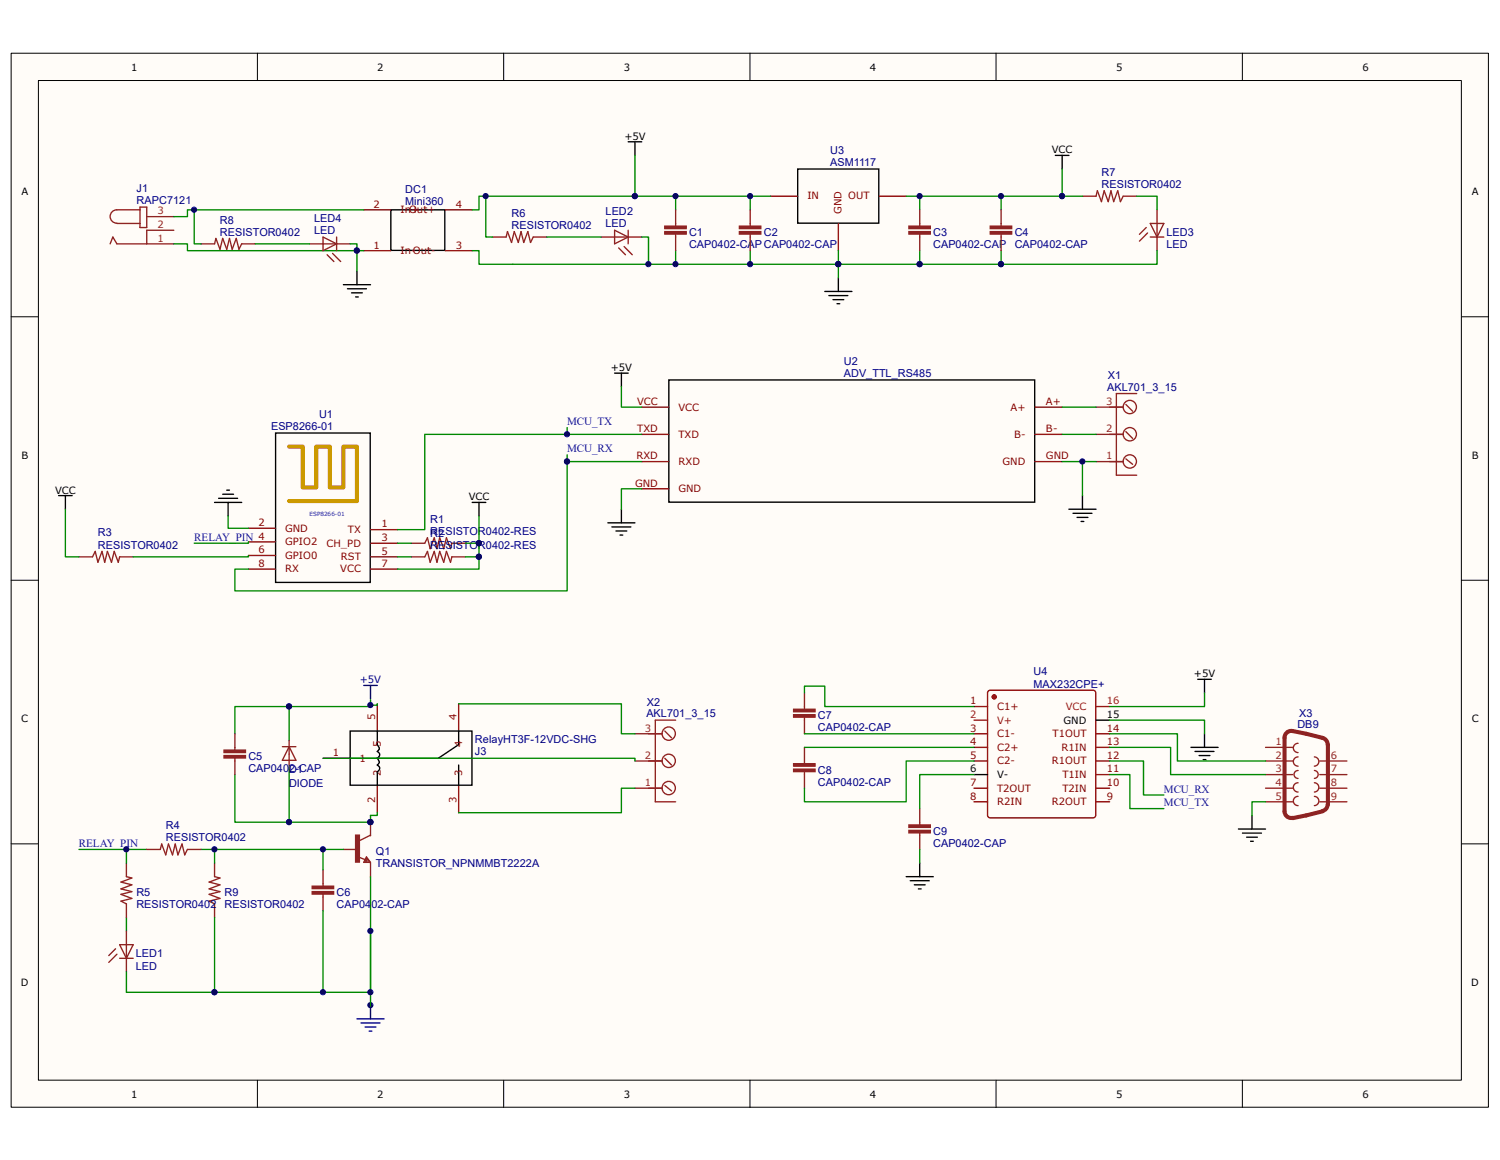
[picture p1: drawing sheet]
<svg xmlns="http://www.w3.org/2000/svg" width="279mm" height="216mm" viewBox="0 0 279 216" stroke-linecap="round" stroke-linejoin="round" font-family="sans-serif">
<path d="M2.1 9.9h275.1v196.2h-275.1z" fill="#fffcf8"/>
<path d="M2.1 9.9h275.1v196.2h-275.1z" fill="none" stroke="#000" stroke-width=".19"/>
<path d="M7.2 15h265v186h-265z" fill="#fffcf8"/>
<g fill="none" stroke="#000" stroke-width=".19">
<path d="M7.2 15h265v186h-265zM47.9 9.9v5.1M93.8 9.9v5.1M139.7 9.9v5.1M185.5 9.9v5.1M231.4 9.9v5.1M2.1 59h5M272.2 59h5.1M2.1 108h5M272.2 108h5.1M2.1 157.1h5M272.2 157.1h5.1"/>
<path d="M47.9 201.1v5M93.8 201.1v5M139.7 201.1v5M185.5 201.1v5M231.4 201.1v5"/>
</g>
<g fill="none" stroke="#000" stroke-width=".25">
<path d="M72.8 39.1h10.1v7.5h-10.1zM117 26.4h2.5M118.3 26.4v2.5M148.6 31.5h15.1v10h-15.1zM196.6 28.9h2.5M197.8 28.9v2.6M64 53h5M64.7 53.7h3.6M65.5 54.5h2M66.2 55.3h.5M66.5 50.5v2.5M153.6 54.3h5.1"/>
<path d="M154.4 55h3.5M155.1 55.8h2.1M155.9 56.5h.5M156.2 51.7v2.6M114.5 69.4h2.5M115.7 69.4v2.6M124.6 70.7h68.1v22.8h-68.1zM10.9 92.2h2.5M12.2 92.2v2.6M40 93.5h5M40.7 92.7h3.6M41.5 92h2"/>
<path d="M42.2 91.2h.5M42.5 93.5v2.5M51.3 80.6h17.7v27.8h-17.7zM88 93.5h2.5M89.2 93.5v2.5M113.2 97.3h5.1M114 98.1h3.5M114.7 98.8h2.1M115.5 99.6h.5M115.7 94.8v2.5M199.1 94.8h5.1M199.9 95.5h3.5"/>
<path d="M200.6 96.3h2M201.4 97.1h.5M201.6 92.2v2.6M65.2 136.1h22.7v10h-22.7zM70.3 136.1v2.5l.3 .6v.3a.3 .3 0 0 0-.3 .3 .3 .3 0 0 0 .3 .3 .68 .68 0 0 1-.3 1l.3 .6v.4a.3 .3 0 0 0-.3 .3 .3 .3 0 0 0 .3 .3 .68 .68 0 0 1-.3 1v2.5M85.4 136.1v2.5l-3.8 2.5h-16.4M204.2 134h2.5M221.8 139.1h5.1M222.6 139.9h3.5M223.1 126.4h2.5M224.4 126.4v2.6M224.4 136.6v2.5"/>
<path d="M85.4 142.4v3.8M181.4 144.2h2.5M223.4 140.6h2M224.1 141.4h.5M230.7 154.3h5M231.4 155.1h3.6M232.2 155.8h2M232.9 156.6h.6M233.2 151.8v2.5M168.8 163.2h5M169.5 163.9h3.6M170.3 164.7h2"/>
<path d="M171.1 165.4h.5M171.3 160.6v2.6"/>
</g>
<g fill="none" stroke="#800" stroke-width=".25">
<path d="M67.7 39.1h5.1M82.9 39.1h5.1M143.5 36.5h5.1M163.7 36.5h5.1M67.7 46.7h5.1M82.9 46.7h5.1M156.2 41.6v5.1M119.5 75.8h5.1M192.8 75.8h5M46.3 98.3h5M69 98.6h5.1M119.5 80.8h5.1"/>
<path d="M119.5 85.9h5.1M119.5 91h5.1M192.8 80.8h5M192.8 85.9h5M46.3 100.9h5M46.3 103.4h5M46.3 105.9h5M69 101.1h5.1M69 103.6h5.1M69 105.9h5.1M70.3 131v5.1M85.4 131v5.1"/>
<path d="M181.4 131.5h2.5M181.4 136.6h2.5M181.4 139.1h2.5M184.2 128.5h19.4l.4 .2 .1 23-.2 .5h-19.4l-.5-.2-.1-23zM204.2 136.6h2.5M204.2 139.1h2.5M60.2 141.1h5M70.3 146.2v5.1M85.4 146.2v5.1M181.4 141.6h2.5M181.4 146.7h2.5M181.4 149.2h2.5"/>
<path d="M204.2 141.6h2.5M204.2 146.7h2.5M204.2 149.2h2.5M204.2 144.2h2.5"/>
</g>
<path d="M53.9 83.1h2.5v7.6h2.5v-7.6h2.5v7.6h2.6v-7.6h2.5v10.2h-12.6" fill="none" stroke="#c90" stroke-width=".76"/>
<g fill="none" stroke="#080" stroke-width=".25">
<path d="M36.2 39.1v6.3h1.2M67.7 39.1h-32.8v1.2h-2.5M90.5 36.5v7.6h1.2M118.3 28.9v7.6h25.2M118.3 36.5h-29.1v2.6h-1.2M125.8 36.5v2.6M139.7 36.5v2.6M171.3 36.5v2.6M186.5 36.5v2.6M197.8 31.5v5h-29M197.8 36.5h3.8M211.7 36.5h3.8v2.6"/>
<path d="M32.4 45.4h2.5v1.3h32.8M47.5 45.4h10.1M65.2 45.4h1.3v5.1M88 46.7h1.2v2.5h67v-2.5M101.9 44.1h10.1M119.5 44.1h1.3v5.1M125.8 46.7v2.5M139.7 46.7v2.5M171.3 46.7v2.5h-15.1v2.5M186.5 46.7v2.5h-15.2M215.5 46.7v2.5h-29M105.6 79.6v1.2"/>
<path d="M115.7 72v3.8h3.8M197.8 75.8h6.4M12.2 94.8v8.8h2.5M42.5 96v2.3h3.8M89.2 96v5.1h-2.5M105.6 84.6v1.3M119.5 80.8h-40.4v17.8h-5M119.5 85.9h-13.9v24.1h-61.8v-4.1h2.5M119.5 91h-3.8v3.8M197.8 80.8h6.4M197.8 85.9h6.4M201.6 85.9v6.3"/>
<path d="M46.3 103.4v.2h-21.5M46.3 100.9v.2h-10.1M74.1 101.1h2.5M74.1 103.6h2.5M89.2 101.1v2.5h-2.5M89.2 103.6v2.3h-15.1M53.9 131.5h-10.1v5.1M69 130.2v1.3h-15.1v6.3M70.3 131v.2h-1.3M85.4 131h30.3v5.6h2.6M149.8 129v-1.3h3.8v3.8h27.8M149.8 136.6h31.6"/>
<path d="M149.8 139.1h31.6M206.7 134h17.7v2.6M206.7 136.6h12.6v5h16.4M206.7 139.1h11.3v5.1h17.7M224.4 129v2.5h-17.7M14.7 158.1h12.6M23.5 158.1v2.5M37.4 158.1h26.6M40 158.1v2.5M43.8 144.2v8.8h10.1M53.9 142.9v10.1h15.1v-1.2h1.3v-.5M60.2 141.1h58.1v.5"/>
<path d="M60.2 158.1v3.8M118.3 146.7h-2.6v4.6h-30.3M171.3 158.1v2.5M181.4 141.6h-12.6v7.6h-19v-2.5M181.4 144.2h-10.1v6.3M206.7 141.6h6.3v6.4h3.8M206.7 144.2h3.8v6.3h6.3M235.7 149.2h-2.5v2.6M23.5 170.8v2.5M40 170.8v13.9h29v-11.4M60.2 169.5v15.2M69 163.2v24"/>
<path d="M23.5 180.9v3.8h16.5"/>
</g>
<g fill="#000080" stroke="#000080" stroke-width=".19">
<circle cx="118.2" cy="36.5" r=".48"/>
<circle cx="156.1" cy="49.2" r=".48"/>
<circle cx="197.8" cy="36.5" r=".48"/>
<circle cx="125.8" cy="36.5" r=".48"/>
<circle cx="125.8" cy="49.2" r=".48"/>
<circle cx="139.7" cy="36.5" r=".48"/>
<circle cx="139.7" cy="49.2" r=".48"/>
<circle cx="186.4" cy="36.5" r=".48"/>
<circle cx="171.3" cy="36.5" r=".48"/>
<circle cx="171.3" cy="49.2" r=".48"/>
<circle cx="186.4" cy="49.2" r=".48"/>
<circle cx="89.2" cy="101.1" r=".48"/>
<circle cx="89.2" cy="103.6" r=".48"/>
<circle cx="105.6" cy="85.9" r=".48"/>
<circle cx="69" cy="153" r=".48"/>
<circle cx="53.8" cy="131.5" r=".48"/>
<circle cx="53.8" cy="153" r=".48"/>
<circle cx="69" cy="187.1" r=".48"/>
<circle cx="69" cy="131.2" r=".48"/>
<circle cx="36.1" cy="39" r=".48"/>
<circle cx="66.5" cy="46.6" r=".48"/>
<circle cx="90.5" cy="36.5" r=".48"/>
<circle cx="120.8" cy="49.2" r=".48"/>
<circle cx="39.9" cy="158.1" r=".48"/>
<circle cx="60.1" cy="158.1" r=".48"/>
<circle cx="39.9" cy="184.7" r=".48"/>
<circle cx="69" cy="184.7" r=".48"/>
<circle cx="69" cy="173.3" r=".48"/>
<circle cx="60.1" cy="184.7" r=".48"/>
<circle cx="105.6" cy="80.8" r=".48"/>
<circle cx="201.6" cy="85.9" r=".48"/>
<circle cx="23.5" cy="158.1" r=".48"/>
</g>
<g fill="none" stroke="#8d2323" stroke-width=".25">
<path d="M26.1 39.1h-4.3a1.24 1.24 0 0 0-1.3 1.2 1.24 1.24 0 0 0 1.3 1.2M26.1 38.5h1.2v3.8h-1.2zM125.8 39.1v3M139.7 39.1v3M171.3 39.1v3M186.5 39.1v3M201.6 36.5h2.6l.2-1 .8 2 .5-2 .7 2 .5-2 .5 2 .8-2 .5 2 .5-1h2.5M215.5 39.1v7.6M20.5 45.4l.5-1.3 .8 1.3h10.6M21.8 41.6h4.3M27.3 40.3h5.1M32.4 42.9h-5.1v2.5"/>
<path d="M37.4 45.4h2.6l.2-1 .8 2 .5-2 .7 2 .5-2 .5 2 .8-2 .5 2 .5-1h2.5M57.6 45.4h7.6M60.2 44.1l2.5 1.3-2.5 1.3zM60.9 47.4l1.3 1.3M61.9 47.2l1.6 1.5M62.7 44.1v2.6M91.7 44.1h2.6l.2-1 .8 2 .5-2 .7 2 .6-2 .5 2 .7-2 .5 2 .5-1h2.6M112 44.1h7.5M114.5 42.9l2.5 1.2-2.5 1.3zM115.2 46.1l1.3 1.3M116.2 45.9l1.6 1.5M117 42.9v2.5"/>
<path d="M125.8 43.6v3.1M139.7 43.6v3.1M171.3 43.6v3.1M186.5 43.6v3.1M213.5 42.3l-1.3 1.3M213.8 43.4l-1.6 1.5M214.3 41.6h2.5l-1.3 2.5zM214.3 44.1h2.5M204.2 75.8h5M209.7 75.3l1.3 1.2M211.7 73.2h-3.8v15.2h3.8M204.2 80.8h5"/>
<path d="M204.2 85.9h5M209.7 80.3l1.3 1.3M209.7 85.4l1.3 1M14.7 103.6h2.5l.5-1 .5 2.1 .8-2.1 .5 2.1 .5-2.1 .8 2.1 .5-2.1 .7 2.1 .3-1.1h2.5M76.6 101.1h2.5l.5-1 .5 2 .8-2 .5 2 .5-2 .8 2 .5-2 .7 2 .3-1h2.5M76.6 103.6h2.5l.5-1 .5 2.1 .8-2.1 .5 2.1 .5-2.1 .8 2.1 .5-2.1 .7 2.1 .3-1.1h2.5M43.8 136.6v3M52.6 139h2.5M53.9 139l1.2 2.5h-2.5zM53.9 137.8v5.1M118.3 136.6h5M123.8 136.1l1.3 1.2"/>
<path d="M125.8 134h-3.7v15.2h3.7M149.8 129v3M149.8 133.5v3.1M149.8 139.1v3M235.7 139.1h5.1M241.8 138.3a.86 .86 0 0 0-.9 .9 .86 .86 0 0 0 .9 .9M27.3 158.1h2.6l.2-1 .8 2 .5-2 .7 2 .5-2 .5 2 .8-2 .5 2 .5-1h2.5M43.8 141.1v3.1M64 158.1h2.5M66.7 159.5l1.3 .5M68.3 159.5l.7 1h-1.3zM68.3 159.7l.5 .6h-.8z"/>
<path d="M68.3 160v.3M69 155.4l-2 1.1M69 153v2.6M118.3 141.6h5M118.3 146.7h5M123.8 141.1l1.3 1.3M123.8 146.2l1.3 1M149.8 143.7v3M171.3 150.5v3M171.3 155.1v3M235.7 141.6h5.1M235.7 146.7h5.1"/>
<path d="M235.7 149.2h5.1M235.7 144.2h5.1M241.8 140.9a.86 .86 0 0 0-.9 .8 .86 .86 0 0 0 .9 .9M241.8 143.4a.74 .74 0 0 0-.8 .7 .74 .74 0 0 0 .8 .8M241.8 145.7a.86 .86 0 0 0-.9 .8 .86 .86 0 0 0 .9 .9M241.8 148.2a.86 .86 0 0 0-.9 .9 .86 .86 0 0 0 .9 .8M244.8 140.9a.86 .86 0 0 1 .9 .8 .86 .86 0 0 1-.9 .9M244.8 145.7a.86 .86 0 0 1 .9 .9 .86 .86 0 0 1-.9 .8M244.8 143.4a.74 .74 0 0 1 .7 .7 .74 .74 0 0 1-.7 .8M244.8 148.2a.86 .86 0 0 1 .9 .9 .86 .86 0 0 1-.9 .8M245.8 141.6h5.1M245.8 146.7h5.1"/>
<path d="M245.8 149.2h5.1M245.8 144.2h5.1M21.5 176.6l-1.2 1.3M21.8 177.6l-1.5 1.5M22.3 175.8h2.5l-1.3 2.6zM22.3 178.4h2.5M23.5 160.6v2.6l1.1 .2-2.1 .8 2.1 .5-2.1 .7 2.1 .5-2.1 .6 2.1 .7-2.1 .5 1 .5v2.6M23.5 173.3v7.6M40 160.6v2.6l1 .2-2 .8 2 .5-2 .7 2 .5-2 .6 2 .7-2 .5 1 .5v2.6M60.2 161.9v3M60.2 166.5v3M69 160.6v2.6"/>
<circle cx="210.4" cy="75.8" r="1.24"/>
<circle cx="210.4" cy="80.8" r="1.24"/>
<circle cx="210.4" cy="85.9" r="1.24"/>
<circle cx="124.6" cy="136.5" r="1.24"/>
<circle cx="124.6" cy="141.6" r="1.24"/>
<circle cx="124.6" cy="146.7" r="1.24"/>
</g>
<g fill="#8d2323" stroke="#8d2323" stroke-width=".25">
<path d="M123.8 43.1h4v.5h-4z" fill-rule="evenodd"/>
<path d="M123.8 42.1h4v.5h-4z" fill-rule="evenodd"/>
<path d="M137.7 43.1h4v.5h-4z" fill-rule="evenodd"/>
<path d="M137.7 42.1h4v.5h-4z" fill-rule="evenodd"/>
<path d="M169.3 43.1h4v.5h-4z" fill-rule="evenodd"/>
<path d="M169.3 42.1h4v.5h-4z" fill-rule="evenodd"/>
<path d="M184.5 43.1h3.9v.5h-3.9z" fill-rule="evenodd"/>
<path d="M184.5 42.1h3.9v.5h-3.9z" fill-rule="evenodd"/>
<path d="M66.2 155.4h.7v5.1h-.7z" fill-rule="evenodd"/>
<path d="M41.7 140.6h4v.5h-4z" fill-rule="evenodd"/>
<path d="M41.7 139.6h4v.5h-4z" fill-rule="evenodd"/>
<path d="M58.2 165.9h3.9v.5h-3.9z" fill-rule="evenodd"/>
<path d="M58.2 164.9h3.9v.5h-3.9z" fill-rule="evenodd"/>
<path d="M147.8 133h4v.5h-4z" fill-rule="evenodd"/>
<path d="M147.8 132h4v.5h-4z" fill-rule="evenodd"/>
<path d="M147.8 143.2h4v.4h-4z" fill-rule="evenodd"/>
<path d="M147.8 142.1h4v.5h-4z" fill-rule="evenodd"/>
<path d="M169.3 154.6h4v.4h-4z" fill-rule="evenodd"/>
<path d="M169.3 153.5h4v.5h-4z" fill-rule="evenodd"/>
</g>
<path d="M67.7 127.6h2.6M69 127.6v2.5M66.5 189.6h5M67.2 190.4h3.6M68 191.2h2M68.8 191.9h.5M69 187.1v2.5" fill="none" stroke="#000080" stroke-width=".25"/>
<circle cx="185.2" cy="129.7" r=".35" fill="#800" stroke="#800" stroke-width=".25"/>
<path d="M181.4 134h2.5M204.2 131.5h2.5" fill="none" stroke="#f00" stroke-width=".25"/>
<path d="M247.3 138.6a1.28 1.28 0 0 0-1-1.3 27.7 27.7 0 0 0-5.8-1.3 1.24 1.24 0 0 0-1.2 1.3v13.7a1.24 1.24 0 0 0 1.5 1.2M247.3 138.6v11.1M246.3 151l-5.5 1.3M247.3 149.7a1.27 1.27 0 0 1-1 1.2" fill="none" stroke="#8d2323" stroke-width=".76"/>
<g font-size="2.1" fill="#00f">
<text x="105.6" y="79.1">MCU_TX</text>
<text x="105.6" y="84.2">MCU_RX</text>
<text x="36.2" y="100.7">RELAY_PIN 4</text>
<text x="216.8" y="147.5">MCU_RX</text>
<text x="216.8" y="150.1">MCU_TX</text>
<text x="14.7" y="157.6">RELAY_PIN</text>
</g>
<g font-size="2" fill="#000080">
<text x="154.6" y="28.7">U3</text>
<text x="25.4" y="35.7">J1</text>
<text x="75.5" y="35.9">DC1</text>
<text x="154.6" y="30.9">ASM1117</text>
<text x="205.2" y="32.7">R7</text>
<text x="205.2" y="35">RESISTOR0402</text>
<text x="25.4" y="38.1">RAPC7121</text>
<text x="41" y="41.6">R8</text>
<text x="58.5" y="41.3">LED4</text>
<text x="75.5" y="38.2">Mini360</text>
<text x="95.3" y="40.3">R6</text>
<text x="112.8" y="40">LED2</text>
<text x="41" y="43.9">RESISTOR0402</text>
<text x="58.5" y="43.6">LED</text>
<text x="95.3" y="42.6">RESISTOR0402</text>
<text x="112.8" y="42.3">LED</text>
<text x="128.3" y="43.9">C1</text>
<text x="128.3" y="46.2">CAP0402-CAPCAP0402-CAP</text>
<text x="142.3" y="43.9">C2</text>
<text x="173.8" y="43.9">C3</text>
<text x="173.8" y="46.2">CAP0402-CAP</text>
<text x="189" y="43.9">C4</text>
<text x="189" y="46.2">CAP0402-CAP</text>
<text x="217.3" y="43.9">LED3</text>
<text x="217.3" y="46.2">LED</text>
<text x="157.2" y="67.9">U2</text>
<text x="157.2" y="70.2">ADV_TTL_RS485</text>
<text x="206.4" y="70.5">X1</text>
<text x="59.4" y="77.8">U1</text>
<text x="206.2" y="72.7">AKL701_3_15</text>
<text x="50.5" y="80.1">ESP8266-01</text>
<text x="18.2" y="99.8">R3</text>
<text x="80.1" y="97.4">R1</text>
<text x="80.1" y="99.6">RESISTOR0402-RES</text>
<text x="80.1" y="99.9">R2</text>
<text x="18.2" y="102.1">RESISTOR0402</text>
<text x="80.1" y="102.1">RESISTOR0402-RES</text>
<text x="192.5" y="125.7">U4</text>
<text x="120.5" y="131.3">X2</text>
<text x="192.5" y="128">MAX232CPE+</text>
<text x="120.4" y="133.5">AKL701_3_15</text>
<text x="152.4" y="133.9">C7</text>
<text x="152.4" y="136.1">CAP0402-CAP</text>
<text x="241.7" y="135.6">DB9</text>
<text x="242" y="133.4">X3</text>
<text x="46.3" y="141.4">C5</text>
<text x="46.3" y="143.7">CAP0402-CAP</text>
<text x="53.8" y="143.9">D1</text>
<text x="88.5" y="140.5">J3</text>
<text x="88.5" y="138.3">RelayHT3F-12VDC-SHG</text>
<text x="152.4" y="144">C8</text>
<text x="53.8" y="146.4">DIODE</text>
<text x="152.4" y="146.3">CAP0402-CAP</text>
<text x="30.9" y="154.3">R4</text>
<text x="173.8" y="155.4">C9</text>
<text x="30.9" y="156.6">RESISTOR0402</text>
<text x="70" y="159.1">Q1</text>
<text x="70" y="161.3">TRANSISTOR_NPNMMBT2222A</text>
<text x="173.8" y="157.6">CAP0402-CAP</text>
<text x="25.4" y="166.8">R5</text>
<text x="41.8" y="166.8">R9</text>
<text x="62.7" y="166.8">C6</text>
<text x="25.4" y="169">RESISTOR0402</text>
<text x="41.8" y="169">RESISTOR0402</text>
<text x="62.7" y="169.1">CAP0402-CAP</text>
<text x="25.3" y="178.1">LED1</text>
<text x="25.3" y="180.5">LED</text>
</g>
<g font-size="1.9">
<text x="24.4" y="13.2">1</text>
<text x="70.3" y="13.2">2</text>
<text x="116.2" y="13.2">3</text>
<text x="162" y="13.2">4</text>
<text x="207.9" y="13.2">5</text>
<text x="253.8" y="13.2">6</text>
<text x="116.3" y="26">+5V</text>
<text x="195.9" y="28.5">VCC</text>
<text x="4" y="36.3">A</text>
<text x="274.1" y="36.3">A</text>
<text x="113.8" y="69">+5V</text>
<text x="4" y="85.4">B</text>
<text x="274.1" y="85.4">B</text>
<text x="10.2" y="91.9">VCC</text>
<text x="87.3" y="93.1">VCC</text>
<text x="222.4" y="126">+5V</text>
<text x="3.9" y="134.4">C</text>
<text x="198.1" y="134.7">GND</text>
<text x="206.2" y="133.6">15</text>
<text x="274.1" y="134.4">C</text>
<text x="180.7" y="143.8">6</text>
<text x="185.7" y="144.8">V-</text>
<text x="3.9" y="183.5">D</text>
<text x="274" y="183.5">D</text>
<text x="24.4" y="204.3">1</text>
<text x="70.3" y="204.3">2</text>
<text x="116.2" y="204.3">3</text>
<text x="162" y="204.3">4</text>
<text x="207.9" y="204.3">5</text>
<text x="253.8" y="204.3">6</text>
</g>
<g font-size="1.9" fill="#8d2323">
<text x="29.3" y="39.9">3</text>
<text x="29.3" y="42.5">2</text>
<text x="29.3" y="45">1</text>
<text x="206" y="75.4">3</text>
<text x="206" y="80.4">2</text>
<text x="206" y="85.5">1</text>
<text x="120.1" y="136.2">3</text>
<text x="120.1" y="141.2">2</text>
<text x="237.6" y="138.7">1</text>
<text x="237.6" y="141.2">2</text>
<text x="237.6" y="143.8">3</text>
<text x="247.9" y="141.2">6</text>
<text x="247.9" y="143.8">7</text>
<text x="120.1" y="146.3">1</text>
<text x="237.6" y="146.3">4</text>
<text x="237.6" y="148.8">5</text>
<text x="247.9" y="146.3">8</text>
<text x="247.9" y="148.8">9</text>
</g>
<g font-size="1.9" fill="#800">
<text x="69.6" y="38.7">2</text>
<text x="74.6" y="39.7">In+</text>
<text x="76.2" y="39.7">Out+</text>
<text x="84.9" y="38.7">4</text>
<text x="150.4" y="37.1">IN</text>
<text x="156.8" y="39.8" transform="rotate(-90 156.8 39.8)">GND</text>
<text x="158" y="37.1">OUT</text>
<text x="69.6" y="46.3">1</text>
<text x="74.6" y="47.3">In-Out-</text>
<text x="84.9" y="46.3">3</text>
<text x="118.7" y="75.4">VCC</text>
<text x="126.4" y="76.4">VCC</text>
<text x="188.2" y="76.4">A+</text>
<text x="194.8" y="75.4">A+</text>
<text x="118.7" y="80.4">TXD</text>
<text x="126.4" y="81.4">TXD</text>
<text x="188.9" y="81.4">B-</text>
<text x="194.8" y="80.4">B-</text>
<text x="118.5" y="85.5">RXD</text>
<text x="126.4" y="86.5">RXD</text>
<text x="186.7" y="86.5">GND</text>
<text x="194.8" y="85.5">GND</text>
<text x="118.3" y="90.6">GND</text>
<text x="126.4" y="91.6">GND</text>
<text x="48.1" y="97.9">2</text>
<text x="53.1" y="98.9">GND</text>
<text x="53.1" y="101.5">GPIO2</text>
<text x="60.8" y="101.7">CH_PD</text>
<text x="64.8" y="99.2">TX</text>
<text x="71" y="98.2">1</text>
<text x="71" y="100.7">3</text>
<text x="48.1" y="103">6</text>
<text x="48.1" y="105.5">8</text>
<text x="53.1" y="104">GPIO0</text>
<text x="53.1" y="106.6">RX</text>
<text x="63.4" y="106.6">VCC</text>
<text x="63.5" y="104.3">RST</text>
<text x="71" y="103.3">5</text>
<text x="71" y="105.5">7</text>
<text x="180.7" y="131.1">1</text>
<text x="69.9" y="134" transform="rotate(-90 69.9 134)">5</text>
<text x="85.1" y="134" transform="rotate(-90 85.1 134)">4</text>
<text x="180.7" y="136.2">3</text>
<text x="185.7" y="132.1">C1+</text>
<text x="185.7" y="137.2">C1-</text>
<text x="196.1" y="137.2">T1OUT</text>
<text x="206.2" y="136.2">14</text>
<text x="62" y="140.7">1</text>
<text x="67" y="141.7">1</text>
<text x="70.9" y="139" transform="rotate(-90 70.9 139)">5</text>
<text x="86.1" y="139" transform="rotate(-90 86.1 139)">4</text>
<text x="180.7" y="138.7">4</text>
<text x="180.7" y="141.2">5</text>
<text x="185.7" y="139.7">C2+</text>
<text x="185.7" y="142.2">C2-</text>
<text x="195.9" y="142.2">R1OUT</text>
<text x="197.7" y="139.7">R1IN</text>
<text x="206.2" y="143.8">11</text>
<text x="206.2" y="141.2">12</text>
<text x="206.2" y="138.7">13</text>
<text x="69.9" y="149.4" transform="rotate(-90 69.9 149.4)">2</text>
<text x="70.9" y="144.4" transform="rotate(-90 70.9 144.4)">2</text>
<text x="85.1" y="149.4" transform="rotate(-90 85.1 149.4)">3</text>
<text x="86.1" y="144.4" transform="rotate(-90 86.1 144.4)">3</text>
<text x="180.7" y="146.3">7</text>
<text x="180.7" y="148.8">8</text>
<text x="185.7" y="147.3">T2OUT</text>
<text x="185.7" y="149.9">R2IN</text>
<text x="195.9" y="149.9">R2OUT</text>
<text x="197.9" y="147.3">T2IN</text>
<text x="197.9" y="144.8">T1IN</text>
<text x="206.2" y="148.8">9</text>
<text x="206.2" y="146.3">10</text>
</g>
<text font-size="1.9" fill="#000080" x="67" y="127.2">+5V</text>
<g font-size="1.9" fill="#f00">
<text x="206.2" y="131.1">16</text>
<text x="180.7" y="133.6">2</text>
<text x="185.7" y="134.7">V+</text>
<text x="198.5" y="132.1">VCC</text>
</g>
<text font-size="1.1" fill="#00f" x="57.7" y="96">ESP8266-01</text>
</svg>
